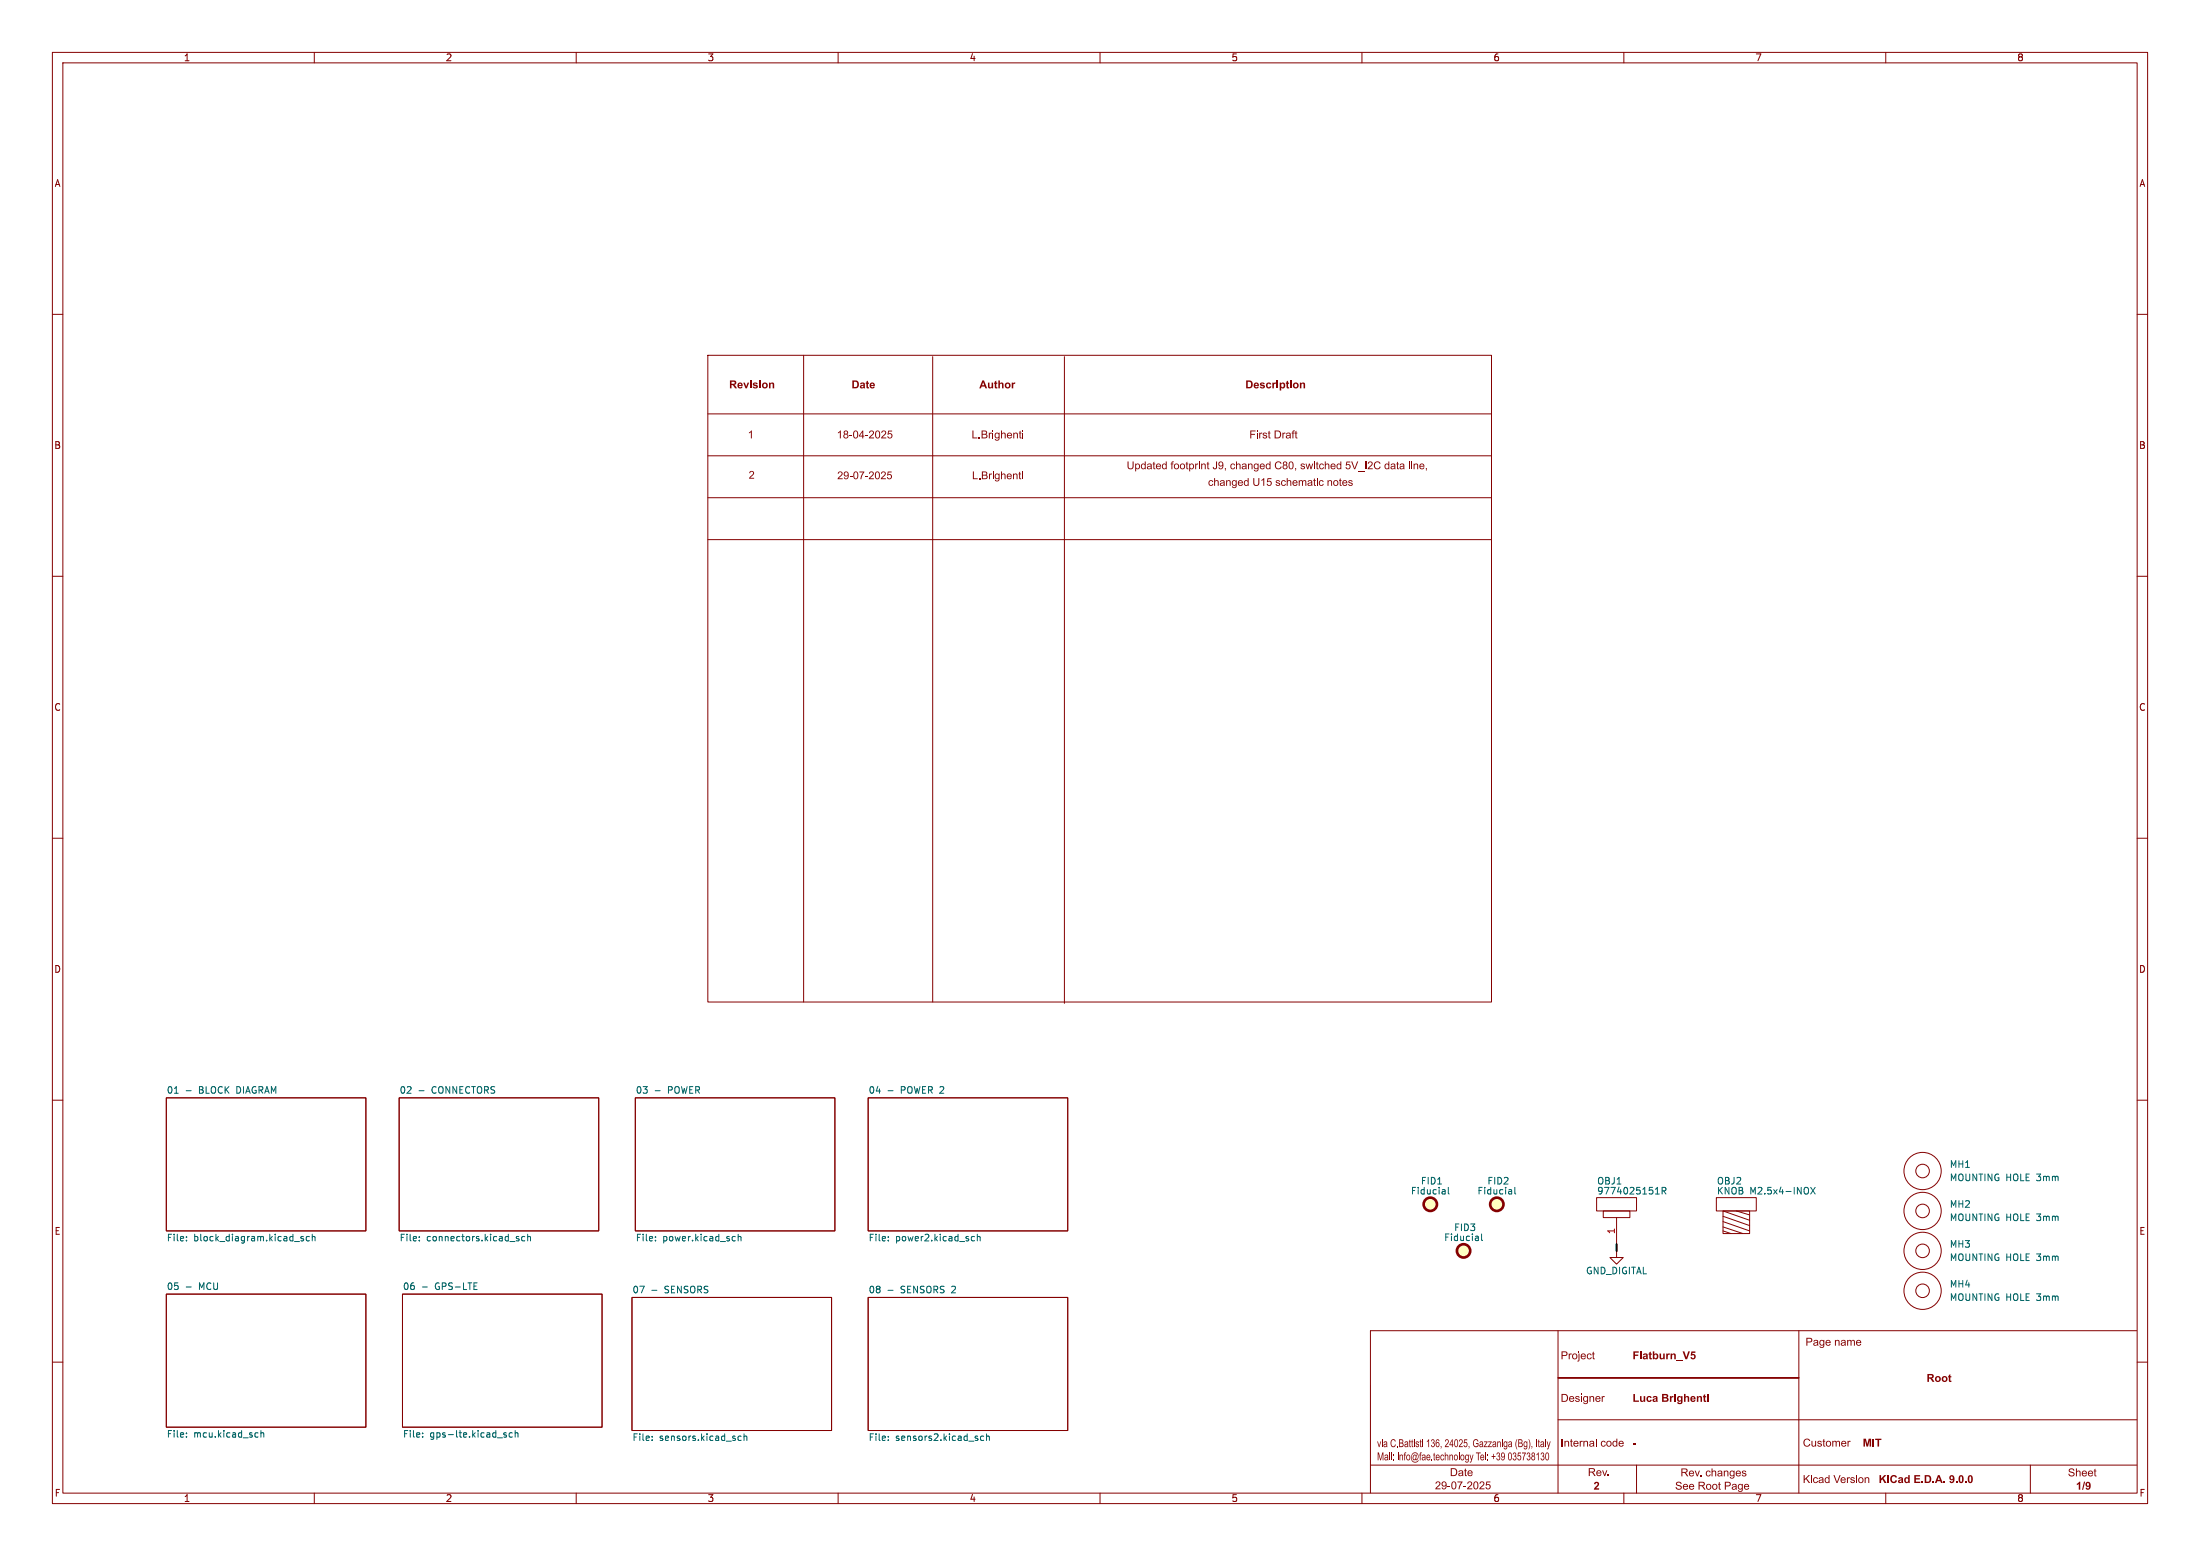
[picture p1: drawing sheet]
<svg xmlns="http://www.w3.org/2000/svg" width="420mm" height="297mm" viewBox="0 0 420 297" stroke-linecap="round" stroke-linejoin="round" font-family="sans-serif">
<g fill="none" stroke="#840000" stroke-width=".19">
<path d="M10 10h400v277h-400zM12 12h396v273h-396zM60 10v2M110 10v2M160 10v2M210 10v2M260 10v2M310 10v2M360 10v2M10 60h2M408 60h2M10 110h2"/>
<path d="M408 110h2M10 160h2M408 160h2M10 210h2M408 210h2M10 260h2M408 260h2M60 285v2M110 285v2M160 285v2M210 285v2M260 285v2"/>
<path d="M310 285v2M360 285v2"/>
</g>
<g fill="#840000">
<path d="M277 280.2h.5a.75 .75 0 0 1 .7 .8 .75 .75 0 0 1-.7 .8h-.5v-.2h.5a.58 .58 0 0 0 .5-.6 .58 .58 0 0 0-.5-.6h-.3v1.2h-.2z"/>
<path d="M278.5 280.7h.2a.47 .47 0 0 1 .5 0 .47 .47 0 0 1 .1 .6l.1 .5h-.2v-.2l-.5 .2-.3-.2v-.1l.6 .1 .1-.4-.7 .3a.57 .57 0 0 1 .7-.4l-.1-.3-.6 .2z"/>
<path d="M279.6 280.4l.2-.1v.4h.2v.1h-.2v.6l.2 .4-.3-.2-.1-.8h-.1z"/>
<path d="M280.3 280.8a.51 .51 0 0 1 .6-.1 .51 .51 0 0 1 .2 .6h-.8l.3 .3 .5-.2a.52 .52 0 0 1-.6 .3 .52 .52 0 0 1-.4-.6h.8l-.3-.3-.3 .3h-.2z"/>
</g>
<path d="M297.4 254v31M407.9 254h-146.3v31" fill="none" stroke="#840000" stroke-width=".19"/>
<g fill="#840000">
<path d="M262.9 275.1h.2l.2 .9 .2-.9h.2l-.3 1.1h-.2z"/>
<path d="M263.8 274.7h.1v.2h-.1z"/>
<path d="M263.8 275.1h.1v1.1h-.1z"/>
<path d="M264.2 275.2l.1-.1a.33 .33 0 0 1 .4 .1 .33 .33 0 0 1 .1 .3l.1 .7-.2-.1-.4 .1-.2-.3h.2a.21 .21 0 0 0 .3 .2 .21 .21 0 0 0 0-.4l-.5 .2a.45 .45 0 0 1 .6-.4l-.2-.2-.4 .1z"/>
<path d="M265.7 274.8l.2-.1 .3 .1 .2 .3-.1 .1a.38 .38 0 0 0-.5-.3 .38 .38 0 0 0-.2 .6 .39 .39 0 0 0 .2 .5 .39 .39 0 0 0 .5-.3h.2a.54 .54 0 0 1-.7 .5 .54 .54 0 0 1-.3-.7z"/>
<path d="M266.7 276h.1v.2h-.1z"/>
<path d="M267.1 274.7l.6 .1 .2 .4a.21 .21 0 0 0-.2 .2 .21 .21 0 0 0 .2 .2l.1 .2a.38 .38 0 0 1-.5 .4h-.4v-.2h.5l.2-.1-.1-.3-.5-.1v.5h-.1v-.7h.4a.23 .23 0 0 0 .3-.2 .23 .23 0 0 0-.3-.2h-.3v.4h-.1z"/>
<path d="M268.2 275.2l.1-.1a.33 .33 0 0 1 .4 .1 .33 .33 0 0 1 .1 .3l.1 .7-.2-.1-.4 .1-.2-.3h.2a.21 .21 0 0 0 .3 .2 .21 .21 0 0 0 0-.4l-.5 .2a.45 .45 0 0 1 .6-.4l-.2-.2-.4 .1z"/>
<path d="M269.1 274.9l.1-.1v.3h.1v.2h-.1v.6l.2 .3-.3-.1v-.8h-.1z"/>
<path d="M269.5 274.9l.1-.1v.3h.2v.2h-.2v.6l.2 .3-.3-.1v-.8h-.1z"/>
<path d="M269.9 274.7h.2v.2h-.2z"/>
<path d="M269.9 275.1h.2v1.1h-.2z"/>
<path d="M270.3 275.2l.3-.1a.19 .19 0 0 1 .2 .1 .19 .19 0 0 1-.1 .2 .17 .17 0 0 0-.2-.2 .17 .17 0 0 0 0 .3 .37 .37 0 0 1 .4 .4 .37 .37 0 0 1-.5 .3l-.2-.3h.2a.19 .19 0 0 0 .1 .2 .19 .19 0 0 0 .2-.1 .19 .19 0 0 0-.1-.2 .34 .34 0 0 1-.3-.2 .34 .34 0 0 1 0-.4z"/>
<path d="M271.1 274.9l.1-.1v.3h.2v.2h-.2v.6l.2 .3-.3-.1v-.8h-.1z"/>
<path d="M271.5 274.7h.2v.2h-.2z"/>
<path d="M271.5 275.1h.2v1.1h-.2z"/>
<path d="M272.7 274.7l.1 1.5h-.1v-1.2l-.3 .3z"/>
<path d="M273.3 274.8a.36 .36 0 0 1 .5 .1 .36 .36 0 0 1-.1 .5 .41 .41 0 0 1 .1 .7 .41 .41 0 0 1-.6-.3h.1a.26 .26 0 0 0 .4 .2 .26 .26 0 0 0 .1-.4 .26 .26 0 0 0-.3-.1v-.2a.22 .22 0 0 0 .3-.1 .22 .22 0 0 0-.2-.3 .22 .22 0 0 0-.3 .2h-.1z"/>
<path d="M274.2 274.8l.4-.1 .2 .4-.4-.2-.2 .5a.38 .38 0 0 1 .6-.1 .38 .38 0 0 1 0 .6l-.2 .3h-.2l-.3-.5h.1l.1 .3a.27 .27 0 0 0 .4-.3 .27 .27 0 0 0-.4-.2l-.1 .2h-.1z"/>
<path d="M275 276h.2l-.1 .5z"/>
<path d="M276 274.8a.44 .44 0 0 1 .6 .2 .44 .44 0 0 1-.2 .6l-.4 .4h.6v.2h-.8l.6-.9-.1-.4a.23 .23 0 0 0-.2 0 .23 .23 0 0 0-.1 .3l-.1-.1z"/>
<path d="M277.2 274.7h.1v1h.2v.2h-.2v.3h-.1v-.3h-.5v-.2h.5v-.7l-.4 .7h-.1z"/>
<path d="M277.8 274.8l.2-.1a.95 .95 0 0 1 0 1.5 .61 .61 0 0 1-.4-.7h.2l.1 .6a.81 .81 0 0 0 .1-1.2l-.2 .1v.5h-.2z"/>
<path d="M278.6 274.8a.44 .44 0 0 1 .7 .2 .44 .44 0 0 1-.3 .6l-.3 .4h.5v.2h-.7l.6-.9-.1-.4a.23 .23 0 0 0-.3 0 .23 .23 0 0 0 0 .3l-.2-.1z"/>
<path d="M279.5 274.7h.6v.2h-.5v.4a.48 .48 0 0 1 .6 .3 .48 .48 0 0 1-.4 .6l-.3-.1-.1-.3h.1a.27 .27 0 0 0 .4 .2 .27 .27 0 0 0 .1-.4v-.1a.22 .22 0 0 0-.2-.1 .22 .22 0 0 0-.2 .1h-.2z"/>
<path d="M280.4 276h.1l-.1 .5z"/>
<path d="M281.4 274.8l.5-.1a.28 .28 0 0 1 .2 .5 .4 .4 0 0 0-.5-.3 .4 .4 0 0 0-.3 .6l.1 .4 .4 .2 .3-.2v-.3h-.3v-.1h.5v.5a.66 .66 0 0 1-.9 .1 .66 .66 0 0 1-.2-.9z"/>
<path d="M282.5 275.2l.1-.1a.33 .33 0 0 1 .4 .1 .33 .33 0 0 1 .1 .3l.1 .7-.2-.1-.4 .1-.2-.3h.2a.21 .21 0 0 0 .3 .2 .21 .21 0 0 0 0-.4l-.5 .2a.45 .45 0 0 1 .6-.4l-.1-.2-.5 .1z"/>
<path d="M283.3 275.1h.7l-.6 1h.6v.1h-.7l.5-.9h-.5z"/>
<path d="M284.1 275.1h.7l-.6 1h.6v.1h-.7l.5-.9h-.5z"/>
<path d="M285 275.2l.1-.1a.33 .33 0 0 1 .4 .1 .33 .33 0 0 1 .1 .3l.1 .7-.2-.1-.4 .1-.2-.3h.1a.22 .22 0 0 0 .4 .2 .21 .21 0 0 0 0-.4l-.5 .2a.45 .45 0 0 1 .6-.4l-.2-.2-.4 .1z"/>
<path d="M285.8 275.1h.2v.2l.2-.2 .3 .1v1h-.1v-.6a.23 .23 0 0 0-.3-.3 .23 .23 0 0 0-.1 .3v.6h-.2z"/>
<path d="M286.7 274.7h.2v.2h-.2z"/>
<path d="M286.7 275.1h.2v1.1h-.2z"/>
<path d="M287.2 275.2l.3-.1 .1 .2 .2-.2v1a.38 .38 0 0 1-.2 .5 .38 .38 0 0 1-.5-.3l.4 .2 .1-.4a.36 .36 0 0 1-.5 0 .36 .36 0 0 1-.1-.4h.2v.2a.25 .25 0 0 0 .3 .1 .25 .25 0 0 0 .1-.3v-.2a.24 .24 0 0 0-.3-.2 .24 .24 0 0 0-.1 .4h-.2z"/>
<path d="M288 275.2l.1-.1a.33 .33 0 0 1 .4 .1 .33 .33 0 0 1 .1 .3l.1 .7-.2-.1-.4 .1-.2-.3h.2a.21 .21 0 0 0 .3 .2 .21 .21 0 0 0 0-.4l-.5 .2a.45 .45 0 0 1 .6-.4l-.1-.2-.5 .1z"/>
<path d="M289.6 274.7h.1l-.3 1.1 .3 .9-.2-.2-.2-.7z"/>
<path d="M289.8 274.7l.7 .1 .1 .4a.21 .21 0 0 0-.1 .2 .21 .21 0 0 0 .2 .2v.2a.38 .38 0 0 1-.4 .4h-.5v-.2h.6l.1-.1v-.3l-.5-.1v.5h-.2v-.7h.4a.23 .23 0 0 0 .3-.2 .23 .23 0 0 0-.3-.2h-.2v.4h-.2z"/>
<path d="M291 275.2l.3-.1 .1 .2 .2-.2v1a.38 .38 0 0 1-.2 .5 .38 .38 0 0 1-.5-.3l.4 .2 .1-.4a.36 .36 0 0 1-.4 0 .36 .36 0 0 1-.2-.4h.2v.2a.25 .25 0 0 0 .3 .1 .25 .25 0 0 0 .1-.3v-.2a.24 .24 0 0 0-.3-.2 .24 .24 0 0 0-.1 .4h-.2z"/>
<path d="M291.8 274.7l.2 .2 .2 .6-.3 1.2h-.1l.2-1.2z"/>
<path d="M292.4 276h.1l-.1 .5z"/>
<path d="M293.3 274.7h.1v1.5h-.1z"/>
<path d="M293.7 274.9l.1-.1v.3h.2v.2h-.2v.6l.2 .3-.3-.1v-.8h-.1z"/>
<path d="M294.2 275.2l.1-.1a.33 .33 0 0 1 .3 .1 .33 .33 0 0 1 .2 .3v.7l-.2-.1-.4 .1-.1-.3h.1a.21 .21 0 0 0 .3 .2 .21 .21 0 0 0 0-.4l-.4 .2a.45 .45 0 0 1 .5-.4l-.1-.2-.4 .1z"/>
<path d="M295 274.7h.1v1.5h-.1z"/>
<path d="M295.3 275.1h.1l.2 .9 .3-.9h.1l-.5 1.6-.2-.2h.2l.1-.3z"/>
<path d="M263 277.2h.2l.4 1.3 .3-1.3h.2v1.5h-.1v-1.2l-.4 1.2h-.1l-.3-1.2v1.2h-.2z"/>
<path d="M264.4 277.7h.1a.33 .33 0 0 1 .4 0 .33 .33 0 0 1 .1 .3v.7l-.1-.1-.5 .1-.1-.2 .1-.1a.22 .22 0 0 0 .4 .2 .21 .21 0 0 0 0-.4l-.5 .2a.45 .45 0 0 1 .6-.3l-.2-.3-.4 .2z"/>
<path d="M265.2 277.2h.2v.2h-.2z"/>
<path d="M265.2 277.7h.2v1h-.2z"/>
<path d="M265.6 277.2h.1v1.5h-.1z"/>
<path d="M266 277.7h.1v.2h-.1z"/>
<path d="M266 278.5h.1v.2h-.1z"/>
<path d="M266.8 277.2h.2v.2h-.2z"/>
<path d="M266.8 277.7h.2v1h-.2z"/>
<path d="M267.2 277.7h.1v.1l.3-.2 .2 .2v.9h-.1v-.6a.23 .23 0 0 0-.2-.3 .23 .23 0 0 0-.2 .3v.6h-.1z"/>
<path d="M268.2 277.3l.3-.1-.1 .2h-.2l.2 .4h-.2v.9h-.1v-.9l-.1-.1h.1z"/>
<path d="M268.6 277.7a.53 .53 0 0 1 .6 .5 .53 .53 0 0 1-.4 .6l-.3-.4v-.2h.1a.28 .28 0 0 0 .2 .4 .28 .28 0 0 0 .3-.4 .28 .28 0 0 0-.3-.4 .28 .28 0 0 0-.2 .4h-.1z"/>
<path d="M269.6 277.4a.72 .72 0 0 1 1.2 .3 .72 .72 0 0 1-.6 1v-.1l-.2 .1h-.2l-.1-.4h.1l.1 .2a.36 .36 0 0 0 .4-.3 .36 .36 0 0 0-.3-.4l-.2 .5h-.1v-.3a.3 .3 0 0 1 .3-.4 .3 .3 0 0 1 .3 .2v-.1h.2l-.2 .8a.62 .62 0 0 0 .4-.8 .62 .62 0 0 0-.8-.3 .62 .62 0 0 0-.4 .7 .68 .68 0 0 0 .3 .9 .68 .68 0 0 0 .9-.3h.2a.82 .82 0 0 1-1.2 .4 .82 .82 0 0 1-.3-1.2z"/>
<path d="M271.1 277.3l.3-.1v.2h-.2l.2 .4h-.2v.9h-.1v-.9l-.2-.1h.2z"/>
<path d="M271.5 277.7h.1a.33 .33 0 0 1 .4 0 .33 .33 0 0 1 .1 .3l.1 .7-.2-.1-.4 .1-.2-.2 .2-.1a.21 .21 0 0 0 .3 .2 .21 .21 0 0 0 0-.4l-.5 .2a.45 .45 0 0 1 .6-.3l-.1-.3-.5 .2z"/>
<path d="M272.5 277.7a.42 .42 0 0 1 .5 .1 .42 .42 0 0 1 .1 .4h-.7l.2 .4 .5-.2a.42 .42 0 0 1-.6 .3 .42 .42 0 0 1-.2-.6h.6l-.2-.3-.4 .3z"/>
<path d="M273.3 278.5h.1v.2h-.1z"/>
<path d="M273.7 277.4l.1-.1v.4h.2v.1h-.2v.6l.2 .3-.3-.1v-.8h-.1z"/>
<path d="M274.2 277.7a.42 .42 0 0 1 .5 .1 .42 .42 0 0 1 .1 .4h-.6l.2 .4 .4-.2a.42 .42 0 0 1-.5 .3 .42 .42 0 0 1-.2-.6h.6l-.2-.3-.4 .3z"/>
<path d="M275.1 277.7h.4l.2 .3h-.2v-.2a.37 .37 0 0 0-.4 .4 .37 .37 0 0 0 .3 .4l.2-.3 .1 .1a.38 .38 0 0 1-.5 .4 .38 .38 0 0 1-.2-.6z"/>
<path d="M275.8 277.2h.2v.6l.2-.2 .3 .2v.9h-.1l-.1-.7-.1-.2-.2 .1v.8h-.2z"/>
<path d="M276.7 277.7h.1v.1l.3-.2 .2 .2 .1 .9h-.2v-.6a.23 .23 0 0 0-.2-.3 .23 .23 0 0 0-.2 .3v.6h-.1z"/>
<path d="M277.7 277.7a.53 .53 0 0 1 .6 .5 .53 .53 0 0 1-.5 .6l-.2-.4-.1-.2h.2a.28 .28 0 0 0 .2 .4 .28 .28 0 0 0 .3-.4 .28 .28 0 0 0-.3-.4 .28 .28 0 0 0-.2 .4h-.2z"/>
<path d="M278.5 277.2h.1v1.5h-.1z"/>
<path d="M278.9 277.7h.1a.53 .53 0 0 1 .6 .5 .53 .53 0 0 1-.5 .6l-.3-.4v-.2h.1a.28 .28 0 0 0 .3 .4 .28 .28 0 0 0 .2-.4 .28 .28 0 0 0-.2-.4 .28 .28 0 0 0-.3 .4h-.1z"/>
<path d="M279.8 277.7l.3-.1 .2 .2 .1-.1v.9a.38 .38 0 0 1-.2 .6 .38 .38 0 0 1-.5-.4l.4 .2 .2-.4a.36 .36 0 0 1-.5 .1 .36 .36 0 0 1-.1-.5h.1v.2a.25 .25 0 0 0 .4 .2 .25 .25 0 0 0 .1-.4v-.2a.24 .24 0 0 0-.4-.2 .24 .24 0 0 0-.1 .4h-.1z"/>
<path d="M280.5 277.7h.2l.2 .8 .3-.8h.1l-.6 1.5-.1-.2h.1l.2-.3z"/>
<path d="M281.8 277.2h.9v.2h-.4v1.3h-.2v-1.3h-.3z"/>
<path d="M282.7 277.7a.42 .42 0 0 1 .5 .1 .42 .42 0 0 1 .1 .4h-.6l.2 .4 .4-.2a.42 .42 0 0 1-.5 .3 .42 .42 0 0 1-.2-.6h.6l-.2-.3-.4 .3z"/>
<path d="M283.5 277.2h.2v1.5h-.2z"/>
<path d="M283.9 277.7h.2v.2h-.2z"/>
<path d="M283.9 278.5h.2v.2h-.2z"/>
<path d="M285.1 277.5h.1v.4h.3v.2h-.3v.4h-.1v-.4h-.4v-.2h.4z"/>
<path d="M285.8 277.3a.36 .36 0 0 1 .5 .1 .36 .36 0 0 1-.1 .5 .41 .41 0 0 1 .1 .7 .41 .41 0 0 1-.6-.3h.1a.26 .26 0 0 0 .3 .2 .26 .26 0 0 0 .2-.3 .26 .26 0 0 0-.4-.2l.1-.1a.22 .22 0 0 0 .2-.2 .22 .22 0 0 0-.1-.3 .22 .22 0 0 0-.3 .3l-.1-.1z"/>
<path d="M286.7 277.3l.1-.1a.86 .86 0 0 1 .2 1.5h-.2l-.2-.1v-.2h.1l.1 .2h.2l.2-.4v-.2l-.3 .2h-.2l-.2-.5h.2a.26 .26 0 0 0 .3 .4 .26 .26 0 0 0 .1-.5 .24 .24 0 0 0-.3-.2 .24 .24 0 0 0-.1 .3h-.2z"/>
<path d="M288 277.3l.3-.1a.95 .95 0 0 1 0 1.6 .61 .61 0 0 1-.4-.8h.1l.2 .6a.81 .81 0 0 0 .1-1.2l-.2 .2-.1 .4h-.1z"/>
<path d="M288.9 277.3a.36 .36 0 0 1 .5 .1 .36 .36 0 0 1-.1 .5 .41 .41 0 0 1 .1 .7 .41 .41 0 0 1-.6-.3h.1a.26 .26 0 0 0 .3 .2 .26 .26 0 0 0 .2-.3 .26 .26 0 0 0-.4-.2l.1-.1a.22 .22 0 0 0 .3-.2 .22 .22 0 0 0-.2-.3 .22 .22 0 0 0-.3 .3l-.1-.1z"/>
<path d="M289.8 277.3h.6v.1h-.5l-.1 .4a.48 .48 0 0 1 .7 .4 .48 .48 0 0 1-.4 .6l-.4-.2v-.3h.1a.27 .27 0 0 0 .4 .3 .27 .27 0 0 0 0-.5v-.1a.22 .22 0 0 0-.2-.1 .22 .22 0 0 0-.2 .2l-.1-.1z"/>
<path d="M290.6 277.3h.7l-.4 1.4h-.2l.1-.4 .3-.9h-.5z"/>
<path d="M291.6 277.3a.36 .36 0 0 1 .5 .1 .36 .36 0 0 1-.1 .5 .41 .41 0 0 1 .1 .7 .41 .41 0 0 1-.7-.3h.2a.26 .26 0 0 0 .3 .2 .26 .26 0 0 0 .2-.3 .26 .26 0 0 0-.4-.2v-.1a.22 .22 0 0 0 .3-.2 .22 .22 0 0 0-.2-.3 .22 .22 0 0 0-.2 .3l-.2-.1z"/>
<path d="M292.5 277.3a.36 .36 0 0 1 .5 .1 .36 .36 0 0 1-.1 .5 .41 .41 0 0 1 .2 .5 .41 .41 0 0 1-.4 .3 .41 .41 0 0 1-.4-.4h.2a.24 .24 0 0 0 .3 .2 .24 .24 0 0 0 .1-.4 .24 .24 0 0 0-.4 .1v.1a.2 .2 0 0 1-.1-.2 .2 .2 0 0 1 .1-.2l-.1-.2 .1-.1a.19 .19 0 0 0 .3 .2 .2 .2 0 0 0 0-.4 .19 .19 0 0 0-.3 .2h-.1z"/>
<path d="M293.7 277.2v1.5h-.1v-1.1l-.3 .2z"/>
<path d="M294.2 277.3a.36 .36 0 0 1 .6 .1 .36 .36 0 0 1-.2 .5 .41 .41 0 0 1 .2 .7 .41 .41 0 0 1-.7-.3h.1a.26 .26 0 0 0 .4 .2 .26 .26 0 0 0 .1-.3 .26 .26 0 0 0-.3-.2v-.1a.22 .22 0 0 0 .3-.2 .22 .22 0 0 0-.2-.3 .22 .22 0 0 0-.2 .3l-.2-.1z"/>
<path d="M295.2 277.3l.2-.1a.95 .95 0 0 1 0 1.6 .61 .61 0 0 1-.4-.8h.1l.2 .6a.81 .81 0 0 0 .1-1.2l-.2 .2-.1 .4h-.1z"/>
</g>
<path d="M135.1 67.8h149.6v123.5h-149.6zM135.1 79h149.6M153.4 67.8v123.5M178.1 68.1v123.2M203.2 68.1v123.4M135.1 95h149.6M135.1 87h149.6M135.1 103h149.6M312.4 279.7v5.3M387.6 279.7v5.3" fill="none" stroke="#840000" stroke-width=".19"/>
<path d="M333.1 283.4a.51 .51 0 0 1 .6-.1 .51 .51 0 0 1 .2 .5h-.8l.3 .4 .5-.2a.52 .52 0 0 1-.6 .3 .52 .52 0 0 1-.4-.6h.8l-.3-.3-.3 .3h-.2z" fill="#840000"/>
<path d="M343.4 254v31M261.6 279.7h146.3M297.4 271h110.5M297.4 263h46" fill="none" stroke="#840000" stroke-width=".19"/>
<g fill="#840000">
<path d="M332.6 280.8l.6-.1 .2 .3h-.2a.21 .21 0 0 0-.3-.2 .21 .21 0 0 0-.1 .3 .43 .43 0 0 1 .5 .1 .43 .43 0 0 1 .1 .4l-.3 .2h-.3l-.3-.3 .2-.1a.24 .24 0 0 0 .3 .3 .24 .24 0 0 0 .1-.3 .43 .43 0 0 1-.5-.5z"/>
<path d="M399.8 280.4l.2-.1v.4h.2v.2h-.2v.6l.2 .3-.3-.1-.1-.8h-.1z"/>
</g>
<g fill="none" stroke="#840000" stroke-width=".19">
<path d="M31.7 209.6h38.1v25.3h-38.1zM76.2 209.6h38.1v25.3h-38.1zM121.3 209.6h38.1v25.3h-38.1zM165.7 209.6h38.1v25.3h-38.1zM304.8 228.6h7.6v2.5h-7.6zM306.1 231.1h5v1.3h-5zM308.6 238.8v1.2h1.3l-1.3 1.3-1.3-1.3h1.3M308.6 238.8h.1M308.6 232.4v5.1M327.7 228.6h7.6v2.5h-7.6zM328.9 231.1h5.1v4.4h-5.1zM328.9 234.9l1.6 .6"/>
<path d="M328.9 234.2l3.8 1.3M328.9 231.1l5.1 1.8M328.9 232.2l5.1 1.7M328.9 233.2l5.1 1.7M331.5 231.1l2.5 .8M31.7 247h38.1v25.4h-38.1zM76.8 247h38.1v25.4h-38.1zM120.6 247.6h38.1v25.4h-38.1zM165.7 247.6h38.1v25.4h-38.1z"/>
<circle cx="367" cy="231.1" r="1.3"/>
<circle cx="367" cy="223.5" r="1.3"/>
<circle cx="367" cy="238.8" r="1.3"/>
<circle cx="367" cy="223.5" r="3.6"/>
<circle cx="367" cy="231.1" r="3.6"/>
<circle cx="367" cy="238.8" r="3.6"/>
<circle cx="367" cy="246.4" r="1.3"/>
<circle cx="367" cy="246.4" r="3.6"/>
</g>
<g fill="none" stroke="#006464" stroke-width=".19">
<path d="M33.3 208.7h.7M35.5 208.2h1M80 208.2h1M125.1 208.2h.9M169.5 208.2h1M35.6 236.7v.2M35.6 236.1v.1M57.9 236.1l-.3-.1-.2 .2 .1 .2 .4 .1v.3h-.5M59.1 236.1l-.4-.1-.2 .3 .1 .5h.5M59.6 236.1l.2-.1 .3 .1 .1 .8M59.6 235.6v1.3M80 236.7v.2"/>
<path d="M80 236.1v.1M98.9 236.4l.2 .2-.2 .3M98.9 236l.1 .1M100.2 236.1l-.4-.1-.2 .3 .1 .5h.5M100.7 236.1l.2-.1 .3 .1 .1 .8M100.7 235.6v1.3M125.1 236.7v.2M125.1 236.1v.1M140 236l.4 .1M140.4 236.8l-.4 .1M140.9 236.1l.2-.1 .3 .1 .1 .8M140.9 235.6v1.3"/>
<path d="M169.6 236.7v.2M169.6 236.1v.1M185.6 236.8h.4M185.6 236.1h.4M186.6 236.1l.2-.1 .3 .1v.8M186.6 235.6v1.3M275.8 227.1l.1 .8M275.9 227.8l-.1 .1M275.9 227.4h-.1M276.5 226.6v1.1l.2 .2M282.2 236v.8M282.2 236.7l-.1 .1"/>
<path d="M282.2 236.3h-.1M282.8 235.5v1.1l.2 .2M288.5 227.1l.1 .8M288.6 227.8l-.1 .1M288.6 227.4h-.1M289.2 226.6v1.1l.2 .2M316 227.9h.8M317.3 227.3l.6-.1 .1-.1v-.3l-.7-.2v1.3M317.6 227.3l.4 .6M345.7 226.6l.8 1.3M346.5 226.6l-.8 1.3M35.5 245.7h1"/>
<path d="M80.6 245.7h1M124.4 246.3h1M169.5 246.3h1M35.6 273.5v.2M35.6 274.2v.1M49.1 273.5h.2M49.3 274.3h-.2M49.8 273.1v1.2M49.8 273.6l.2-.1h.3l.1 .8M80.7 274.2v.1M80.7 273.5v.2M96.2 273.7l.5 .4-.2 .2h-.3"/>
<path d="M96.7 273.5h-.4l-.1 .2M97.8 273.5h-.4l-.2 .2 .1 .6h.5M98.3 273.6l.2-.1h.3l.1 .8M98.3 273.1v1.2M124.5 274.8v.2M124.5 274.2v.1M140.9 274.7l.2 .3 .4-.1M141.5 274.2l-.4-.1-.2 .3M142 274.2l.2-.1 .3 .1 .1 .8M142 273.7v1.3M169.6 274.2v.1M169.6 274.8v.2"/>
<path d="M187.8 274.2l-.4-.1-.2 .3 .1 .5h.5M188.3 274.2l.2-.1 .3 .1 .1 .8M188.3 273.7v1.3"/>
</g>
<g fill="#ffffc2" stroke="#ffffc2" stroke-width=".19">
<circle cx="285.8" cy="229.9" r="1.27"/>
<circle cx="279.4" cy="238.8" r="1.27"/>
<circle cx="273.1" cy="229.9" r="1.27"/>
</g>
<g fill="none" stroke="#840000" stroke-width=".51">
<circle cx="273.1" cy="229.9" r="1.27"/>
<circle cx="279.4" cy="238.8" r="1.27"/>
<circle cx="285.8" cy="229.9" r="1.27"/>
</g>
<path d="M308.6 237.5v1.3" fill="none" stroke="#000" stroke-width=".38"/>
<g font-size="2.1" fill="#840000">
<text x="139.2" y="74.7">Revision</text>
<text x="162.6" y="74.7">Date</text>
<text x="186.9" y="74.7">Author</text>
<text x="237.7" y="74.7">Description</text>
<text x="142.7" y="84.2">1</text>
<text x="159.7" y="84.2">18-04-2025</text>
<text x="185.5" y="84.2">L.Brighenti</text>
<text x="238.5" y="84.2">First Draft</text>
<text x="142.9" y="91.9">2</text>
<text x="159.8" y="92">29-07-2025</text>
<text x="185.6" y="92">L.Brighenti</text>
<text x="215.1" y="90.1">Updated footprint J9, changed C80, switched 5V_I2C data line,</text>
<text x="230.6" y="93.3">changed U15 schematic notes</text>
<text x="344.7" y="257.4">Page name</text>
<text x="297.9" y="260">Project</text>
<text x="311.7" y="260">Flatburn_V5</text>
<text x="297.9" y="268.1">Designer</text>
<text x="311.7" y="268.1">Luca Brighenti</text>
<text x="367.8" y="264.3">Root</text>
<text x="297.9" y="276.7">Internal code</text>
<text x="311.7" y="276.7">-</text>
<text x="344.2" y="276.7">Customer</text>
<text x="355.6" y="276.7">MIT</text>
<text x="270.6" y="283.6">Date 29-07-2025</text>
<text x="302.4" y="282.3">Rev.</text>
<text x="304.2" y="284.9">2</text>
<text x="319" y="284.9">See Root Page</text>
<text x="320" y="282.4">Rev. changes</text>
<text x="344.2" y="283.6">Kicad Version</text>
<text x="358.6" y="283.6">KiCad E.D.A. 9.0.0</text>
<text x="394" y="282.4">Sheet</text>
<text x="396.3" y="284.9">1/9</text>
</g>
<g font-size="1.8" fill="#840000">
<text x="35" y="11.9">1</text>
<text x="85" y="11.9">2</text>
<text x="135" y="11.9">3</text>
<text x="185" y="11.9">4</text>
<text x="235" y="11.9">5</text>
<text x="285" y="11.9">6</text>
<text x="335" y="11.9">7</text>
<text x="385" y="11.9">8</text>
<text x="10.3" y="35.9">A</text>
<text x="408.3" y="35.9">A</text>
<text x="10.3" y="85.9">B</text>
<text x="408.2" y="85.9">B</text>
<text x="10.3" y="135.9">C</text>
<text x="408.2" y="135.9">C</text>
<text x="10.3" y="185.9">D</text>
<text x="408.2" y="185.9">D</text>
<text x="10.3" y="235.9">E</text>
<text x="408.3" y="235.9">E</text>
<text x="10.3" y="285.9">F</text>
<text x="35" y="286.9">1</text>
<text x="85" y="286.9">2</text>
<text x="135" y="286.9">3</text>
<text x="185" y="286.9">4</text>
<text x="235" y="286.9">5</text>
<text x="285" y="286.9">6</text>
<text x="335" y="286.9">7</text>
<text x="385" y="286.9">8</text>
<text x="408.3" y="285.9">F</text>
</g>
<g font-size="1.8" fill="#006464">
<text x="31.7" y="208.8">01</text>
<text x="38.1" y="208.8">BLOCK</text>
<text x="45.4" y="208.8">DIAGRAM</text>
<text x="76.2" y="208.8">02</text>
<text x="82.5" y="208.8">CONNECTORS</text>
<text x="121.3" y="208.8">03</text>
<text x="127.6" y="208.8">POWER</text>
<text x="165.7" y="208.8">04</text>
<text x="172.1" y="208.8">POWER 2</text>
<text x="271.2" y="226.3">FID1</text>
<text x="283.9" y="226.3">FID2</text>
<text x="304.8" y="226.3">OBJ1</text>
<text x="327.7" y="226.3">OBJ2</text>
<text x="372.1" y="223.1">MH1</text>
<text x="372.1" y="225.7">MOUNTING HOLE 3mm</text>
<text x="269.2" y="228.2">Fiducial</text>
<text x="281.9" y="228.2">Fiducial</text>
<text x="304.8" y="228.2">9774025151R</text>
<text x="327.7" y="228.2">KNOB</text>
<text x="334" y="228.2">M2.5x4-INOX</text>
<text x="372.1" y="230.7">MH2</text>
<text x="372.1" y="233.3">MOUNTING HOLE 3mm</text>
<text x="31.7" y="237.3">File:</text>
<text x="37" y="237.3">block_diagram.kicad_sch</text>
<text x="76.2" y="237.3">File:</text>
<text x="81.4" y="237.3">connectors.kicad_sch</text>
<text x="121.3" y="237.3">File:</text>
<text x="126.5" y="237.3">power.kicad_sch</text>
<text x="165.7" y="237.3">File:</text>
<text x="171" y="237.3">power2.kicad_sch</text>
<text x="275.6" y="237.1">Fiducial</text>
<text x="277.5" y="235.2">FID3</text>
<text x="372.1" y="238.4">MH3</text>
<text x="302.7" y="243.4">GND_DIGITAL</text>
<text x="372.1" y="246">MH4</text>
<text x="372.1" y="240.9">MOUNTING HOLE 3mm</text>
<text x="31.7" y="246.3">05</text>
<text x="38.1" y="246.3">MCU</text>
<text x="76.8" y="246.3">06</text>
<text x="83.2" y="246.3">GPS-LTE</text>
<text x="120.6" y="246.9">07</text>
<text x="127" y="246.9">SENSORS</text>
<text x="165.7" y="246.9">08</text>
<text x="172.1" y="246.9">SENSORS 2</text>
<text x="372.1" y="248.5">MOUNTING HOLE 3mm</text>
<text x="31.7" y="274.7">File:</text>
<text x="37" y="274.7">mcu.kicad_sch</text>
<text x="76.8" y="274.7">File:</text>
<text x="82.1" y="274.7">gps-lte.kicad_sch</text>
<text x="120.6" y="275.4">File:</text>
<text x="125.9" y="275.4">sensors.kicad_sch</text>
<text x="165.7" y="275.4">File:</text>
<text x="171" y="275.4">sensors2.kicad_sch</text>
</g>
<text font-size="1.8" fill="#a90000" x="308.4" y="235.7" transform="rotate(-90 308.4 235.7)">1</text>
</svg>
